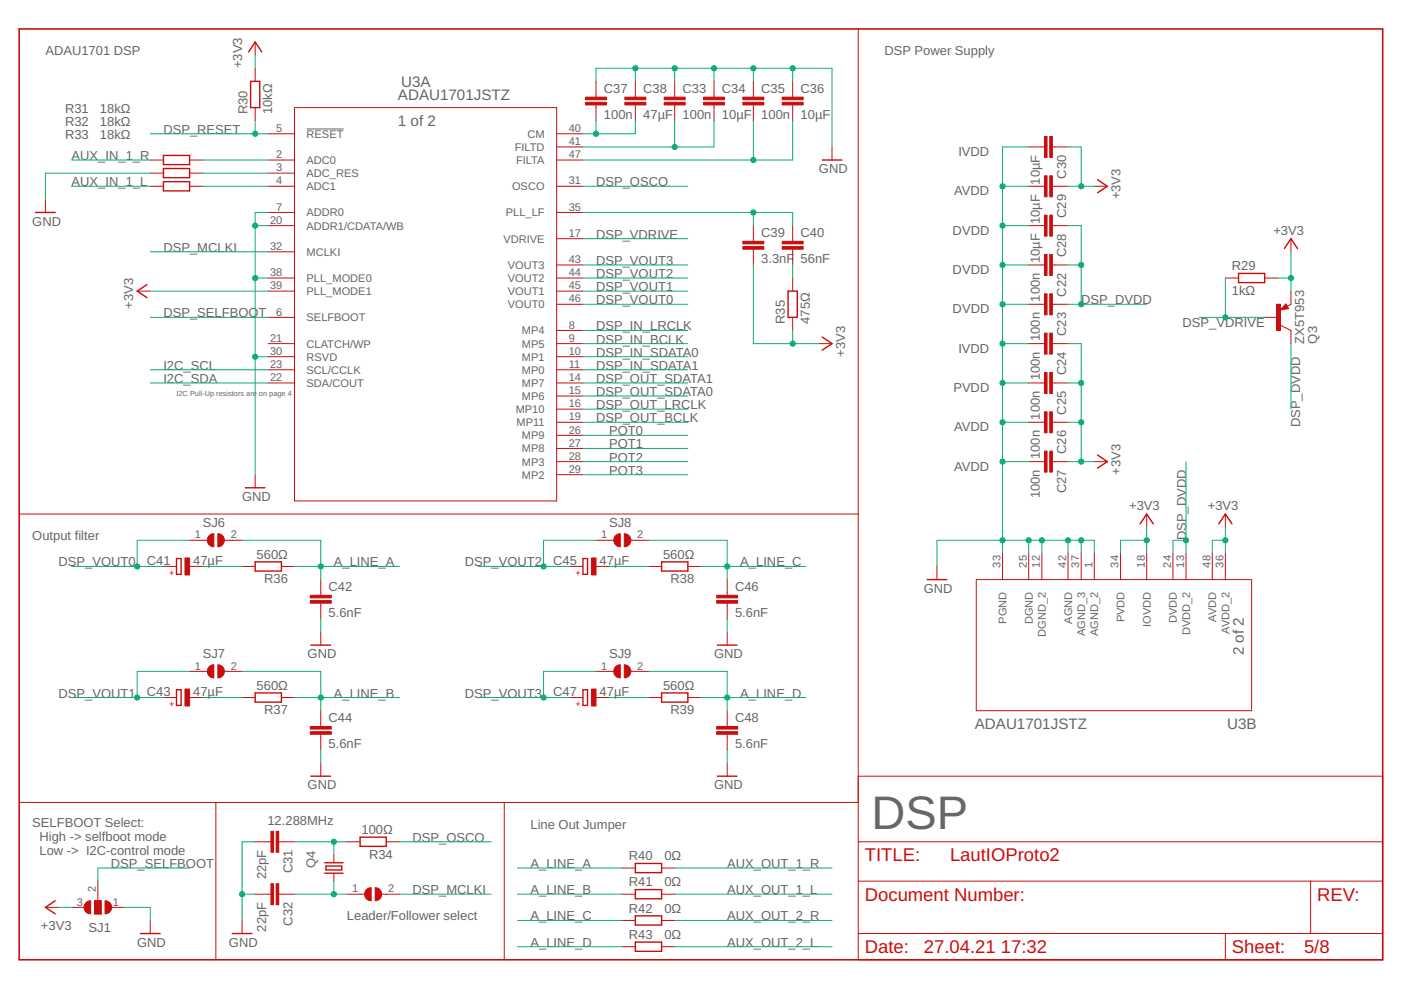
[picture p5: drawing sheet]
<svg xmlns="http://www.w3.org/2000/svg" width="297mm" height="210mm" viewBox="0 0 297 210" stroke-linecap="round" stroke-linejoin="round" font-family="sans-serif">
<path d="M65 27.3h7.8" fill="none" stroke="#646464" stroke-width=".21"/>
<g fill="none" stroke="#c90d0c" stroke-width=".21">
<path d="M54.1 8.9v2.8M54.1 14.5v2.8M126.4 17.3v3.3M134.7 17.3v3.3M143 17.3v3.3M151.4 17.3v3.3M159.7 17.3v3.3M168.1 17.3v3.3M182 6.1v197.4h111.2v-38.9h-111.2M31.9 33.9h2.7M31.9 36.7h2.7M31.9 39.5h2.7"/>
<path d="M40.2 33.9h2.8M40.2 36.7h2.8M40.2 39.5h2.8M54.1 22.8v2.8M56.9 28.4h5.5M56.9 33.9h5.5M56.9 36.7h5.5M56.9 39.5h5.5M62.4 22.8h55.6v83.4h-55.6zM118 28.4h5.6M118 33.9h5.6M118 39.5h5.6"/>
<path d="M118 31.2h5.6M126.4 22.2v3.4M134.7 22.2v3.4M143 22.2v3.4M151.4 22.2v3.4M159.7 22.2v3.4M168.1 22.2v3.4M176.4 31.2v2.7M218.1 39.5h3.3M218.1 31.2h3.3M223.1 39.5h3.3M223.1 31.2h3.3"/>
<path d="M232 39.5h2.8M9.6 42.3v2.7M56.9 45h5.5M56.9 47.8h5.5M56.9 53.4h5.5M56.9 58.9h5.5M118 45h5.6M118 58.9h5.6M118 50.6h5.6M118 56.2h5.6M159.7 47.8v3.4M159.7 52.8v3.4"/>
<path d="M168.1 47.8v3.4M168.1 52.8v3.4M168.1 58.9v2.8M218.1 47.8h3.3M218.1 56.2h3.3M223.1 47.8h3.3M223.1 56.2h3.3M259.8 58.9h2.8M268.1 58.9h2.8M273.7 50.6v2.8M29.1 61.7h2.8M56.9 61.7h5.5"/>
<path d="M56.9 67.3h5.5M56.9 72.9h5.5M56.9 75.6h5.5M56.9 78.4h5.5M118 61.7h5.6M118 72.9h5.6M118 75.6h5.6M118 78.4h5.6M118 64.5h5.6M118 70.1h5.6M168.1 67.3v2.8M173.6 72.9h2.8"/>
<path d="M218.1 72.9h3.3M218.1 64.5h3.3M223.1 72.9h3.3M223.1 64.5h3.3M268.1 67.3h2.8M271.5 69l2.2 1.1v2.8M272.6 64.5l.6 .9-1.7 .3zM273.7 61.7v2.8l-.8 .5M56.9 81.2h5.5M118 81.2h5.6M118 84h5.6M118 86.7h5.6"/>
<path d="M118 89.5h5.6M118 92.3h5.6M118 95.1h5.6M118 97.9h5.6M218.1 81.2h3.3M218.1 89.5h3.3M218.1 97.9h3.3M223.1 81.2h3.3M223.1 89.5h3.3M223.1 97.9h3.3M232 97.9h2.8M4.1 109h177.9"/>
<path d="M40.2 114.6h3.8M47.6 114.6h3.7M54.1 100.6v2.8M118 100.6h5.6M126.4 114.6h3.7M133.8 114.6h3.7M212.6 117.3v5.6M218.1 117.3v5.6M220.9 117.3v5.6M226.4 117.3v5.6M229.2 117.3v5.6M232 117.3v5.6"/>
<path d="M237.6 117.3v5.6M243.1 109v2.8M243.1 117.3v5.6M248.7 117.3v5.6M251.5 117.3v5.6M257 117.3v5.6M259.8 109v2.8M259.8 117.3v5.6M34.6 120.1h2.8M40.2 120.1h2.8M51.3 120.1h2.8M59.7 120.1h2.7"/>
<path d="M68 122.9v3.3M68 127.9v3.3M68 134v2.8M120.8 120.1h2.8M126.4 120.1h2.8M137.5 120.1h2.8M145.8 120.1h2.8M154.2 122.9v3.3M154.2 127.9v3.3M154.2 134v2.8M198.6 120.1v2.8M207 122.9h58.4v27.8h-58.4z"/>
<path d="M34.6 147.9h2.8M40.2 147.9h2.8M40.2 142.3h3.8M47.6 142.3h3.7M51.3 147.9h2.8M59.7 147.9h2.7M68 150.7v3.3M68 155.7v3.3M120.8 147.9h2.8M126.4 147.9h2.8M126.4 142.3h3.7M133.8 142.3h3.7"/>
<path d="M137.5 147.9h2.8M145.8 147.9h2.8M154.2 150.7v3.3M154.2 155.7v3.3M4.1 170.1h177.9M45.8 170.1v33.4M54.1 178.5h3.3M59.1 178.5h3.3M68 161.8v2.8M73.6 178.5h2.7M81.9 178.5h2.8M106.9 170.1v33.4"/>
<path d="M154.2 161.8v2.8M182 178.5h111.2M9.6 192.4h2.8M15.2 192.4h2.8M20 191h1.4v2.8h-1.4zM20.7 186.8v4.2M23.5 192.4h2.8M31.9 195.2v2.7M51.3 195.2v2.7M54.1 189.6h3.3M59.1 189.6h3.3M70.8 181.3v1.6"/>
<path d="M70.8 185.1v1.7M73.6 189.6h3.7M80.9 189.6h3.8M131.9 189.6h2.8M131.9 184h2.8M131.9 195.2h2.8M140.3 189.6h2.7M140.3 184h2.7M140.3 195.2h2.7M182 186.8h111.2M182 197.9h111.2M259.8 197.9v5.6"/>
<path d="M277.9 186.8v11.1M131.9 200.7h2.8M140.3 200.7h2.7"/>
</g>
<path d="M4.1 6.1h289.1v197.4h-289.1z" fill="none" stroke="#c90d0c" stroke-width=".34"/>
<g fill="none" stroke="#c90d0c" stroke-width=".3">
<path d="M52.7 11l1.4-2.1 1.4 2.1M53.1 17.3h2v5.5h-2zM34.6 33h5.6v1.9h-5.6zM34.6 35.7h5.6v2h-5.6zM34.6 38.5h5.6v2h-5.6zM174.3 33.9h4.2M232.7 38.1l2.1 1.4-2.1 1.4M7.5 45h4.2M262.6 58h5.5v1.9h-5.5zM272.3 52.7l1.4-2.1 1.4 2.1M31.2 60.3l-2.1 1.4 2.1 1.4M167.1 61.7h1.9v5.6h-1.9z"/>
<path d="M174.3 71.5l2.1 1.4-2.1 1.3M272.6 65.2h-.4l.4-.3 .3 .4-1.1 .2 .8-.9 .4 .7M232.7 96.5l2.1 1.4-2.1 1.4M37.4 118.4h1v3.4h-1zM52 103.4h4.2M54.1 119.1h5.6v2h-5.6zM123.6 118.4h1v3.4h-1zM140.3 119.1h5.5v2h-5.5zM241.7 111.1l1.4-2.1 1.4 2.1M258.4 111.1l1.4-2.1 1.4 2.1M65.9 136.8h4.2M152.1 136.8h4.2"/>
<path d="M196.6 122.9h4.1M37.4 146.2h1v3.4h-1zM54.1 146.9h5.6v2h-5.6zM123.6 146.2h1v3.4h-1zM140.3 146.9h5.5v2h-5.5zM65.9 164.6h4.2M76.3 177.5h5.6v2h-5.6zM152.1 164.6h4.2M11.7 191l-2.1 1.4 2.1 1.4M29.8 197.9h4.2M49.2 197.9h4.2M68.8 182.9h3.9"/>
<path d="M68.8 185.1h3.9M69.1 183.6h3.4v.8h-3.4zM134.7 183.1h5.6v1.9h-5.6zM134.7 188.6h5.6v2h-5.6zM134.7 194.2h5.6v1.9h-5.6zM134.7 199.7h5.6v2h-5.6z"/>
</g>
<g fill="#c90d0c" stroke="#c90d0c" stroke-width=".21">
<path d="M270.6 64.5h.9v5.6h-.9z"/>
<path d="M221.4 54h.6v4.4h-.6z"/>
<path d="M222.6 54h.5v4.4h-.5z"/>
<path d="M221.4 62.3h.6v4.4h-.6z"/>
<path d="M222.6 62.3h.5v4.4h-.5z"/>
<path d="M221.4 70.6h.6v4.5h-.6z"/>
<path d="M222.6 70.6h.5v4.5h-.5z"/>
<path d="M221.4 79h.6v4.4h-.6z"/>
<path d="M222.6 79h.5v4.4h-.5z"/>
<path d="M221.4 87.3h.6v4.5h-.6z"/>
<path d="M222.6 87.3h.5v4.5h-.5z"/>
<path d="M221.4 95.7h.6v4.4h-.6z"/>
<path d="M222.6 95.7h.5v4.4h-.5z"/>
<path d="M221.4 45.6h.6v4.5h-.6z"/>
<path d="M222.6 45.6h.5v4.5h-.5z"/>
<path d="M221.4 37.3h.6v4.4h-.6z"/>
<path d="M222.6 37.3h.5v4.4h-.5z"/>
<path d="M221.4 28.9h.6v4.5h-.6z"/>
<path d="M222.6 28.9h.5v4.5h-.5z"/>
<path d="M20 191h1.4v2.8h-1.4z"/>
<path d="M57.4 176.3h.6v4.4h-.6z"/>
<path d="M58.5 176.3h.6v4.4h-.6z"/>
<path d="M57.4 187.4h.6v4.4h-.6z"/>
<path d="M58.5 187.4h.6v4.4h-.6z"/>
<path d="M140.8 21.7h4.5v.5h-4.5z"/>
<path d="M140.8 20.6h4.5v.5h-4.5z"/>
<path d="M149.2 21.7h4.4v.5h-4.4z"/>
<path d="M149.2 20.6h4.4v.5h-4.4z"/>
<path d="M157.5 21.7h4.4v.5h-4.4z"/>
<path d="M157.5 20.6h4.4v.5h-4.4z"/>
<path d="M165.8 21.7h4.5v.5h-4.5z"/>
<path d="M165.8 20.6h4.5v.5h-4.5z"/>
<path d="M124.1 21.7h4.5v.5h-4.5z"/>
<path d="M124.1 20.6h4.5v.5h-4.5z"/>
<path d="M132.5 21.7h4.4v.5h-4.4z"/>
<path d="M132.5 20.6h4.4v.5h-4.4z"/>
<path d="M157.5 52.3h4.4v.5h-4.4z"/>
<path d="M157.5 51.2h4.4v.5h-4.4z"/>
<path d="M165.8 52.3h4.5v.5h-4.5z"/>
<path d="M165.8 51.2h4.5v.5h-4.5z"/>
<path d="M39.2 118.3h1v3.6h-1z"/>
<path d="M65.8 127.3h4.4v.6h-4.4z"/>
<path d="M65.8 126.2h4.4v.6h-4.4z"/>
<path d="M39.2 146.1h1v3.6h-1z"/>
<path d="M65.8 155.1h4.4v.6h-4.4z"/>
<path d="M65.8 154h4.4v.6h-4.4z"/>
<path d="M125.4 118.3h1v3.6h-1z"/>
<path d="M152 127.3h4.4v.6h-4.4z"/>
<path d="M152 126.2h4.4v.6h-4.4z"/>
<path d="M125.4 146.1h1v3.6h-1z"/>
<path d="M152 155.1h4.4v.6h-4.4z"/>
<path d="M152 154h4.4v.6h-4.4z"/>
</g>
<g fill="#c90d0c" stroke="#c90d0c" stroke-width=".21">
<path d="M18.2 191.4l.6-.3 .4-.1v2.8a1.39 1.39 0 0 1-1.3-.9 1.39 1.39 0 0 1 .3-1.5z" fill-rule="evenodd"/>
<path d="M22.3 191a1.39 1.39 0 0 1 1.4 1.4 1.39 1.39 0 0 1-1.4 1.4z" fill-rule="evenodd"/>
<path d="M46.2 113.2a1.39 1.39 0 0 1 1.4 1.3 1.39 1.39 0 0 1-1.4 1.4z" fill-rule="evenodd"/>
<path d="M44.4 113.6l.5-.4h.4v2.7a1.37 1.37 0 0 1-1.3-.8 1.37 1.37 0 0 1 .4-1.5z" fill-rule="evenodd"/>
<path d="M46.2 140.9a1.39 1.39 0 0 1 1.4 1.4 1.39 1.39 0 0 1-1.4 1.4z" fill-rule="evenodd"/>
<path d="M44.4 141.4l.5-.4 .4-.1v2.8a1.37 1.37 0 0 1-1.3-.8 1.37 1.37 0 0 1 .4-1.5z" fill-rule="evenodd"/>
<path d="M132.4 113.2a1.39 1.39 0 0 1 1.4 1.3 1.39 1.39 0 0 1-1.4 1.4z" fill-rule="evenodd"/>
<path d="M130.5 113.6l.6-.4h.4v2.7a1.37 1.37 0 0 1-1.3-.8 1.37 1.37 0 0 1 .3-1.5z" fill-rule="evenodd"/>
<path d="M132.4 140.9a1.39 1.39 0 0 1 1.4 1.4 1.39 1.39 0 0 1-1.4 1.4z" fill-rule="evenodd"/>
<path d="M130.5 141.4l.6-.4 .4-.1v2.8a1.37 1.37 0 0 1-1.3-.8 1.37 1.37 0 0 1 .3-1.5z" fill-rule="evenodd"/>
<path d="M79.5 188.2a1.39 1.39 0 0 1 1.4 1.4 1.39 1.39 0 0 1-1.4 1.4z" fill-rule="evenodd"/>
<path d="M77.7 188.6l.5-.3 .5-.1v2.8a1.39 1.39 0 0 1-1.3-.9 1.39 1.39 0 0 1 .3-1.5z" fill-rule="evenodd"/>
</g>
<g fill="none" stroke="#0dab76" stroke-width=".21">
<path d="M54.1 11.7v2.8M126.4 17.3v-2.8h50v16.7M134.7 14.5v2.8M143 14.5v2.8M151.4 14.5v2.8M159.7 14.5v2.8M168.1 14.5v2.8M15.2 39.5h16.7M15.2 33.9h16.7M31.9 36.7h-22.3v5.6M31.9 28.4h25M43 39.5h13.9"/>
<path d="M43 36.7h13.9M43 33.9h13.9M54.1 25.6v2.8M123.6 39.5h22.2M126.4 25.6v2.8M134.7 25.6v2.8h-11.1M143 25.6v5.6M151.4 25.6v5.6h-27.8M159.7 25.6v8.3M168.1 25.6v8.3h-44.5M212.6 39.5h5.5M218.1 31.2h-5.5v86.1"/>
<path d="M226.4 31.2h2.8v8.3M226.4 39.5h5.6M31.9 53.4h25M54.1 47.8h2.8M54.1 58.9h2.8M56.9 45h-2.8v55.6M123.6 56.2h22.2M123.6 58.9h22.2M123.6 45h44.5v2.8M123.6 50.6h22.2M159.7 56.2v16.7h13.9M159.7 45v2.8"/>
<path d="M168.1 56.2v2.7M212.6 56.2h5.5M212.6 47.8h5.5M226.4 47.8h2.8v16.7M226.4 56.2h2.8M259.8 58.9v8.4M270.9 58.9h2.8M273.7 53.4v8.3M31.9 61.7h25M31.9 67.3h25M31.9 78.4h25M54.1 75.6h2.8"/>
<path d="M123.6 72.9h22.2M123.6 64.5h22.2M123.6 75.6h22.2M123.6 61.7h22.2M123.6 78.4h22.2M123.6 70.1h22.2M168.1 70.1v2.8M212.6 72.9h5.5M212.6 64.5h5.5M226.4 72.9h2.8v25M226.4 64.5h16.7M254.3 67.3h13.8"/>
<path d="M273.7 72.9v13.8M31.9 81.2h25M123.6 97.9h22.2M123.6 89.5h22.2M123.6 81.2h22.2M123.6 84h22.2M123.6 86.7h22.2M123.6 92.3h22.2M123.6 95.1h22.2M212.6 97.9h5.5M212.6 89.5h5.5M212.6 81.2h5.5"/>
<path d="M226.4 97.9h5.6M226.4 89.5h2.8M226.4 81.2h2.8M251.5 97.9v19.4M40.2 114.6h-11.1v5.5M51.3 114.6h16.7v8.3M123.6 100.6h22.2M126.4 114.6h-11.1v5.5M137.5 114.6h16.7v8.3M218.1 114.6v2.7M220.9 114.6v2.7M226.4 114.6v2.7"/>
<path d="M229.2 114.6v2.7M232 117.3v-2.7h-33.4v5.5M243.1 114.6h-5.5v2.7M243.1 111.8v5.5M251.5 114.6h-2.8v2.7M259.8 114.6h-2.8v2.7M259.8 111.8v5.5M15.2 120.1h19.4M43 120.1h8.3M62.4 120.1h22.3M68 131.2v2.8M101.4 120.1h19.4"/>
<path d="M129.2 120.1h8.3M148.6 120.1h22.3M154.2 131.2v2.8M15.2 147.9h19.4M40.2 142.3h-11.1v5.6M43 147.9h8.3M51.3 142.3h16.7v8.4M62.4 147.9h22.3M68 159v2.8M101.4 147.9h19.4M126.4 142.3h-11.1v5.6M129.2 147.9h8.3"/>
<path d="M137.5 142.3h16.7v8.4M148.6 147.9h22.3M154.2 159v2.8M54.1 178.5h-2.8v16.7M62.4 178.5h11.2M70.8 178.5v2.8M84.7 178.5h19.4M12.4 192.4h2.8M26.3 192.4h5.6v2.8M40.2 184h-19.5v2.8M51.3 189.6h2.8M62.4 189.6h11.2"/>
<path d="M70.8 186.8v2.8M84.7 189.6h19.4M109.7 189.6h22.2M109.7 184h22.2M109.7 195.2h22.2M143 189.6h33.4M143 184h33.4M143 195.2h33.4M109.7 200.7h22.2M143 200.7h33.4"/>
</g>
<g fill="#0dab76" stroke="#0dab76" stroke-width=".21">
<circle cx="218.1" cy="114.6" r=".55"/>
<circle cx="220.9" cy="114.6" r=".55"/>
<circle cx="226.4" cy="114.6" r=".55"/>
<circle cx="229.2" cy="114.6" r=".55"/>
<circle cx="212.6" cy="114.6" r=".55"/>
<circle cx="212.6" cy="97.9" r=".55"/>
<circle cx="212.6" cy="89.5" r=".55"/>
<circle cx="212.6" cy="81.2" r=".55"/>
<circle cx="212.6" cy="72.9" r=".55"/>
<circle cx="212.6" cy="64.5" r=".55"/>
<circle cx="212.6" cy="56.2" r=".55"/>
<circle cx="212.6" cy="47.8" r=".55"/>
<circle cx="212.6" cy="39.5" r=".55"/>
<circle cx="54.1" cy="75.6" r=".55"/>
<circle cx="54.1" cy="47.8" r=".55"/>
<circle cx="54.1" cy="58.9" r=".55"/>
<circle cx="51.3" cy="189.6" r=".55"/>
<circle cx="159.7" cy="14.5" r=".55"/>
<circle cx="151.4" cy="14.5" r=".55"/>
<circle cx="168.1" cy="14.5" r=".55"/>
<circle cx="134.7" cy="14.5" r=".55"/>
<circle cx="143" cy="14.5" r=".55"/>
<circle cx="243.1" cy="114.6" r=".55"/>
<circle cx="259.8" cy="114.6" r=".55"/>
<circle cx="273.7" cy="58.9" r=".55"/>
<circle cx="229.2" cy="89.5" r=".55"/>
<circle cx="229.2" cy="81.2" r=".55"/>
<circle cx="229.2" cy="97.9" r=".55"/>
<circle cx="229.2" cy="39.5" r=".55"/>
<circle cx="168.1" cy="72.9" r=".55"/>
<circle cx="259.8" cy="67.3" r=".55"/>
<circle cx="251.5" cy="114.6" r=".55"/>
<circle cx="229.2" cy="64.5" r=".55"/>
<circle cx="229.2" cy="56.2" r=".55"/>
<circle cx="54.1" cy="28.4" r=".55"/>
<circle cx="70.8" cy="178.5" r=".55"/>
<circle cx="143" cy="31.2" r=".55"/>
<circle cx="159.7" cy="33.9" r=".55"/>
<circle cx="126.4" cy="28.4" r=".55"/>
<circle cx="115.3" cy="147.9" r=".55"/>
<circle cx="115.3" cy="120.1" r=".55"/>
<circle cx="29.1" cy="147.9" r=".55"/>
<circle cx="29.1" cy="120.1" r=".55"/>
<circle cx="159.7" cy="45" r=".55"/>
<circle cx="68" cy="120.1" r=".55"/>
<circle cx="68" cy="147.9" r=".55"/>
<circle cx="154.2" cy="120.1" r=".55"/>
<circle cx="154.2" cy="147.9" r=".55"/>
<circle cx="70.8" cy="189.6" r=".55"/>
</g>
<text font-size="10" fill="#646464" x="184.8" y="175.7">DSP</text>
<g font-size="3.9" fill="#c90d0c">
<text x="183.4" y="182.6">TITLE:</text>
<text x="201.4" y="182.6">LautIOProto2</text>
<text x="183.4" y="191">Document Number:</text>
<text x="279.3" y="191">REV:</text>
<text x="183.4" y="202.1">Date:</text>
<text x="195.9" y="202.1">27.04.21</text>
<text x="212.2" y="202.1">17:32</text>
<text x="261.2" y="202.1">Sheet:</text>
<text x="276.5" y="202.1">5/8</text>
</g>
<g font-size="3.2" fill="#646464">
<text x="84.4" y="21.2">ADAU1701JSTZ</text>
<text x="85.1" y="18.4">U3A</text>
<text x="84.4" y="26.7">1 of 2</text>
<text x="263.7" y="139" transform="rotate(-90 263.7 139)">2 of 2</text>
<text x="206.7" y="154.6">ADAU1701JSTZ</text>
<text x="260.2" y="154.6">U3B</text>
</g>
<g font-size="2.8" fill="#646464">
<text x="9.6" y="11.7">ADAU1701 DSP</text>
<text x="187.5" y="11.7">DSP Power Supply</text>
<text x="51.3" y="14.5" transform="rotate(-90 51.3 14.5)">+3V3</text>
<text x="13.8" y="24">R31</text>
<text x="21.2" y="23.9">18kΩ</text>
<text x="128" y="19.6">C37</text>
<text x="136.4" y="19.6">C38</text>
<text x="144.7" y="19.6">C33</text>
<text x="153.1" y="19.6">C34</text>
<text x="161.4" y="19.6">C35</text>
<text x="169.7" y="19.6">C36</text>
<text x="13.8" y="26.7">R32</text>
<text x="13.8" y="29.5">R33</text>
<text x="21.2" y="26.7">18kΩ</text>
<text x="21.2" y="29.5">18kΩ</text>
<text x="34.6" y="28.4">DSP_RESET</text>
<text x="52.5" y="24.2" transform="rotate(-90 52.5 24.2)">R30</text>
<text x="57.7" y="24.2" transform="rotate(-90 57.7 24.2)">10kΩ</text>
<text x="128" y="25.2">100n</text>
<text x="136.4" y="25.2">47µF</text>
<text x="144.7" y="25.2">100n</text>
<text x="153.1" y="25.2">10µF</text>
<text x="161.4" y="25.2">100n</text>
<text x="169.7" y="25.2">10µF</text>
<text x="15.2" y="33.9">AUX_IN_1_R</text>
<text x="203.2" y="33.1">IVDD</text>
<text x="15.2" y="39.5">AUX_IN_1_L</text>
<text x="126.4" y="39.5">DSP_OSCO</text>
<text x="173.6" y="36.7">GND</text>
<text x="202.3" y="41.4">AVDD</text>
<text x="220.5" y="39.1" transform="rotate(-90 220.5 39.1)">10µF</text>
<text x="226" y="37.9" transform="rotate(-90 226 37.9)">C30</text>
<text x="6.8" y="47.8">GND</text>
<text x="220.5" y="47.5" transform="rotate(-90 220.5 47.5)">10µF</text>
<text x="226" y="46.2" transform="rotate(-90 226 46.2)">C29</text>
<text x="237.6" y="42.3" transform="rotate(-90 237.6 42.3)">+3V3</text>
<text x="34.6" y="53.4">DSP_MCLKI</text>
<text x="126.4" y="50.6">DSP_VDRIVE</text>
<text x="161.4" y="50.2">C39</text>
<text x="169.7" y="50.2">C40</text>
<text x="202" y="49.8">DVDD</text>
<text x="270" y="49.8">+3V3</text>
<text x="126.4" y="56.2">DSP_VOUT3</text>
<text x="126.4" y="58.9">DSP_VOUT2</text>
<text x="161.4" y="55.8">3.3nF</text>
<text x="169.7" y="55.8">56nF</text>
<text x="202" y="58.1">DVDD</text>
<text x="220.5" y="55.8" transform="rotate(-90 220.5 55.8)">10µF</text>
<text x="226" y="54.5" transform="rotate(-90 226 54.5)">C28</text>
<text x="261.2" y="57.3">R29</text>
<text x="28.2" y="65.4" transform="rotate(-90 28.2 65.4)">+3V3</text>
<text x="126.4" y="61.7">DSP_VOUT1</text>
<text x="126.4" y="64.5">DSP_VOUT0</text>
<text x="220.5" y="64" transform="rotate(-90 220.5 64)">100n</text>
<text x="226" y="62.9" transform="rotate(-90 226 62.9)">C22</text>
<text x="229.2" y="64.5">DSP_DVDD</text>
<text x="261.2" y="62.6">1kΩ</text>
<text x="34.6" y="67.3">DSP_SELFBOO</text>
<text x="54.8" y="67.3">T</text>
<text x="126.4" y="70.1">DSP_IN_LRCLK</text>
<text x="166.4" y="68.7" transform="rotate(-90 166.4 68.7)">R35</text>
<text x="171.7" y="68.7" transform="rotate(-90 171.7 68.7)">475Ω</text>
<text x="202" y="66.5">DVDD</text>
<text x="226" y="71.2" transform="rotate(-90 226 71.2)">C23</text>
<text x="250.7" y="69.2">DSP_VDRIVE</text>
<text x="126.4" y="72.8">DSP_IN_BCLK</text>
<text x="126.4" y="75.6">DSP_IN_SDATA0</text>
<text x="179.2" y="75.6" transform="rotate(-90 179.2 75.6)">+3V3</text>
<text x="203.2" y="74.8">IVDD</text>
<text x="220.5" y="72.3" transform="rotate(-90 220.5 72.3)">100n</text>
<text x="276.5" y="72.8" transform="rotate(-90 276.5 72.8)">ZX5T953</text>
<text x="279.3" y="72.8" transform="rotate(-90 279.3 72.8)">Q3</text>
<text x="34.6" y="81.2">I2C_SDA</text>
<text x="34.6" y="78.4">I2C_SCL</text>
<text x="126.4" y="78.4">DSP_IN_SDATA1</text>
<text x="126.4" y="81.2">DSP_OUT_SDATA1</text>
<text x="126.4" y="84">DSP_OUT_SDATA0</text>
<text x="202.1" y="83.1">PVDD</text>
<text x="220.5" y="80.6" transform="rotate(-90 220.5 80.6)">100n</text>
<text x="226" y="79.6" transform="rotate(-90 226 79.6)">C24</text>
<text x="126.4" y="86.7">DSP_OUT_LRCLK</text>
<text x="126.4" y="89.5">DSP_OUT_BCLK</text>
<text x="220.5" y="89" transform="rotate(-90 220.5 89)">100n</text>
<text x="226" y="87.9" transform="rotate(-90 226 87.9)">C25</text>
<text x="129.2" y="92.3">POT0</text>
<text x="129.2" y="95.1">POT1</text>
<text x="202.3" y="91.5">AVDD</text>
<text x="275.7" y="90.6" transform="rotate(-90 275.7 90.6)">DSP_DVDD</text>
<text x="129.2" y="97.9">POT2</text>
<text x="129.2" y="100.6">POT3</text>
<text x="202.3" y="99.8">AVDD</text>
<text x="220.5" y="97.3" transform="rotate(-90 220.5 97.3)">100n</text>
<text x="226" y="96.2" transform="rotate(-90 226 96.2)">C26</text>
<text x="237.6" y="100.6" transform="rotate(-90 237.6 100.6)">+3V3</text>
<text x="51.3" y="106.2">GND</text>
<text x="220.5" y="105.7" transform="rotate(-90 220.5 105.7)">100n</text>
<text x="226" y="104.6" transform="rotate(-90 226 104.6)">C27</text>
<text x="43" y="111.8">SJ6</text>
<text x="129.2" y="111.8">SJ8</text>
<text x="239.4" y="108.2">+3V3</text>
<text x="256.1" y="108.2">+3V3</text>
<text x="6.8" y="114.5">Output filter</text>
<text x="31.1" y="119.8">C41</text>
<text x="41" y="119.8">47µF</text>
<text x="54.4" y="118.4">560Ω</text>
<text x="117.3" y="119.8">C45</text>
<text x="127.1" y="119.8">47µF</text>
<text x="140.6" y="118.4">560Ω</text>
<text x="251.5" y="114.5" transform="rotate(-90 251.5 114.5)">DSP_DVDD</text>
<text x="12.4" y="120.1">DSP_VOUT0</text>
<text x="56" y="123.7">R36</text>
<text x="69.7" y="125.2">C42</text>
<text x="70.8" y="120.1">A_LINE_A</text>
<text x="98.6" y="120.1">DSP_VOUT2</text>
<text x="142.2" y="123.7">R38</text>
<text x="155.8" y="125.2">C46</text>
<text x="157" y="120.1">A_LINE_C</text>
<text x="195.9" y="125.7">GND</text>
<text x="69.7" y="130.8">5.6nF</text>
<text x="155.8" y="130.8">5.6nF</text>
<text x="43" y="139.6">SJ7</text>
<text x="65.2" y="139.6">GND</text>
<text x="129.2" y="139.6">SJ9</text>
<text x="151.4" y="139.6">GND</text>
<text x="12.4" y="147.9">DSP_VOUT1</text>
<text x="31.1" y="147.6">C43</text>
<text x="41" y="147.6">47µF</text>
<text x="54.4" y="146.2">560Ω</text>
<text x="70.8" y="147.9">A_LINE_B</text>
<text x="98.6" y="147.9">DSP_VOUT3</text>
<text x="117.3" y="147.6">C47</text>
<text x="127.1" y="147.6">47µF</text>
<text x="140.6" y="146.2">560Ω</text>
<text x="157" y="147.9">A_LINE_D</text>
<text x="56" y="151.5">R37</text>
<text x="69.7" y="153">C44</text>
<text x="142.2" y="151.5">R39</text>
<text x="155.8" y="153">C48</text>
<text x="69.7" y="158.6">5.6nF</text>
<text x="155.8" y="158.6">5.6nF</text>
<text x="65.2" y="167.4">GND</text>
<text x="151.4" y="167.4">GND</text>
<text x="6.8" y="175.4">SELFBOOT Select:</text>
<text x="8.4" y="178.3">High -&gt; selfboot mode</text>
<text x="56.7" y="174.9">12.288MHz</text>
<text x="76.6" y="176.8">100Ω</text>
<text x="87.5" y="178.5">DSP_OSCO</text>
<text x="112.5" y="175.7">Line Out Jumper</text>
<text x="8.4" y="181.3">Low -&gt; I2C-control mode</text>
<text x="23.5" y="184">DSP_SELFBOOT</text>
<text x="62" y="185.2" transform="rotate(-90 62 185.2)">C31</text>
<text x="66.9" y="184" transform="rotate(-90 66.9 184)">Q4</text>
<text x="78.3" y="182.1">R34</text>
<text x="112.5" y="184">A_LINE_A</text>
<text x="133.3" y="182.4">R40</text>
<text x="140.9" y="182.4">0Ω</text>
<text x="154.2" y="184">AUX_OUT_1_R</text>
<text x="56.5" y="186.4" transform="rotate(-90 56.5 186.4)">22pF</text>
<text x="87.5" y="189.6">DSP_MCLKI</text>
<text x="112.5" y="189.6">A_LINE_B</text>
<text x="133.3" y="188">R41</text>
<text x="140.9" y="187.9">0Ω</text>
<text x="154.2" y="189.6">AUX_OUT_1_L</text>
<text x="8.7" y="197.1">+3V3</text>
<text x="18.8" y="197.5">SJ1</text>
<text x="56.5" y="197.5" transform="rotate(-90 56.5 197.5)">22pF</text>
<text x="62" y="196.3" transform="rotate(-90 62 196.3)">C32</text>
<text x="73.6" y="195.2">Leader/Follower select</text>
<text x="112.5" y="195.2">A_LINE_C</text>
<text x="133.3" y="193.5">R42</text>
<text x="140.9" y="193.5">0Ω</text>
<text x="154.2" y="195.2">AUX_OUT_2_R</text>
<text x="29.1" y="200.7">GND</text>
<text x="48.5" y="200.7">GND</text>
<text x="112.5" y="200.7">A_LINE_D</text>
<text x="133.3" y="199.1">R43</text>
<text x="140.9" y="199.1">0Ω</text>
<text x="154.2" y="200.7">AUX_OUT_2_L</text>
</g>
<g font-size="2.3" fill="#646464">
<text x="58.6" y="28">5</text>
<text x="65" y="29.2">RESET</text>
<text x="111.8" y="29.2">CM</text>
<text x="120.6" y="28">40</text>
<text x="58.6" y="33.5">2</text>
<text x="65" y="34.8">ADC0</text>
<text x="109.1" y="32">FILTD</text>
<text x="109.4" y="34.8">FILTA</text>
<text x="120.6" y="30.8">41</text>
<text x="120.6" y="33.5">47</text>
<text x="58.6" y="36.3">3</text>
<text x="58.6" y="39.1">4</text>
<text x="65" y="37.5">ADC_RES</text>
<text x="65" y="40.3">ADC1</text>
<text x="108.6" y="40.3">OSCO</text>
<text x="120.6" y="39.1">31</text>
<text x="57.3" y="47.4">20</text>
<text x="58.6" y="44.7">7</text>
<text x="65" y="45.9">ADDR0</text>
<text x="107.2" y="45.9">PLL_LF</text>
<text x="120.6" y="44.7">35</text>
<text x="57.3" y="53">32</text>
<text x="65" y="48.7">ADDR1/CDATA/WB</text>
<text x="106.7" y="51.4">VDRIVE</text>
<text x="120.6" y="50.2">17</text>
<text x="57.3" y="58.6">38</text>
<text x="65" y="54.2">MCLKI</text>
<text x="65" y="59.8">PLL_MODE0</text>
<text x="107.6" y="57">VOUT3</text>
<text x="107.6" y="59.8">VOUT2</text>
<text x="120.6" y="55.8">43</text>
<text x="120.6" y="58.6">44</text>
<text x="57.3" y="61.3">39</text>
<text x="65" y="62.6">PLL_MODE1</text>
<text x="107.6" y="62.6">VOUT1</text>
<text x="107.6" y="65.3">VOUT0</text>
<text x="120.6" y="61.3">45</text>
<text x="120.6" y="64.1">46</text>
<text x="58.6" y="66.9">6</text>
<text x="65" y="68.1">SELFBOOT</text>
<text x="110.7" y="70.9">MP4</text>
<text x="120.6" y="69.7">8</text>
<text x="57.3" y="72.5">21</text>
<text x="57.3" y="75.2">30</text>
<text x="65" y="73.7">CLATCH/WP</text>
<text x="65" y="76.5">RSVD</text>
<text x="110.7" y="73.7">MP5</text>
<text x="110.7" y="76.5">MP1</text>
<text x="120.6" y="72.5">9</text>
<text x="120.6" y="75.2">10</text>
<text x="57.3" y="78">23</text>
<text x="57.3" y="80.8">22</text>
<text x="65" y="79.2">SCL/CCLK</text>
<text x="65" y="82">SDA/COUT</text>
<text x="110.7" y="79.2">MP0</text>
<text x="110.7" y="82">MP7</text>
<text x="120.6" y="78">11</text>
<text x="120.6" y="80.8">14</text>
<text x="120.6" y="83.6">15</text>
<text x="109.3" y="87.6">MP10</text>
<text x="110.7" y="84.8">MP6</text>
<text x="120.6" y="86.4">16</text>
<text x="120.6" y="89.1">19</text>
<text x="109.5" y="90.4">MP11</text>
<text x="110.7" y="93.1">MP9</text>
<text x="110.7" y="95.9">MP8</text>
<text x="120.6" y="91.9">26</text>
<text x="120.6" y="94.7">27</text>
<text x="110.7" y="98.7">MP3</text>
<text x="110.7" y="101.5">MP2</text>
<text x="120.6" y="97.5">28</text>
<text x="120.6" y="100.3">29</text>
<text x="41.3" y="114.2">1</text>
<text x="48.9" y="114.2">2</text>
<text x="127.5" y="114.2">1</text>
<text x="135.1" y="114.2">2</text>
<text x="212.2" y="120.3" transform="rotate(-90 212.2 120.3)">33</text>
<text x="217.7" y="120.3" transform="rotate(-90 217.7 120.3)">25</text>
<text x="220.5" y="120.3" transform="rotate(-90 220.5 120.3)">12</text>
<text x="226.1" y="120.3" transform="rotate(-90 226.1 120.3)">42</text>
<text x="228.8" y="120.3" transform="rotate(-90 228.8 120.3)">37</text>
<text x="231.6" y="120.3" transform="rotate(-90 231.6 120.3)">1</text>
<text x="237.2" y="120.3" transform="rotate(-90 237.2 120.3)">34</text>
<text x="242.7" y="120.3" transform="rotate(-90 242.7 120.3)">18</text>
<text x="248.3" y="120.3" transform="rotate(-90 248.3 120.3)">24</text>
<text x="251.1" y="120.3" transform="rotate(-90 251.1 120.3)">13</text>
<text x="256.6" y="120.3" transform="rotate(-90 256.6 120.3)">48</text>
<text x="259.4" y="120.3" transform="rotate(-90 259.4 120.3)">36</text>
<text x="238.4" y="132" transform="rotate(-90 238.4 132)">PVDD</text>
<text x="257.9" y="131.8" transform="rotate(-90 257.9 131.8)">AVDD</text>
<text x="213.4" y="132.2" transform="rotate(-90 213.4 132.2)">PGND</text>
<text x="218.9" y="132.4" transform="rotate(-90 218.9 132.4)">DGND</text>
<text x="221.7" y="135" transform="rotate(-90 221.7 135)">DGND_2</text>
<text x="227.3" y="132.2" transform="rotate(-90 227.3 132.2)">AGND</text>
<text x="230.1" y="134.8" transform="rotate(-90 230.1 134.8)">AGND_3</text>
<text x="232.8" y="134.8" transform="rotate(-90 232.8 134.8)">AGND_2</text>
<text x="244" y="132.9" transform="rotate(-90 244 132.9)">IOVDD</text>
<text x="249.5" y="132.1" transform="rotate(-90 249.5 132.1)">DVDD</text>
<text x="252.3" y="134.7" transform="rotate(-90 252.3 134.7)">DVDD_2</text>
<text x="260.6" y="134.4" transform="rotate(-90 260.6 134.4)">AVDD_2</text>
<text x="41.3" y="142">1</text>
<text x="48.9" y="142">2</text>
<text x="127.5" y="142">1</text>
<text x="135.1" y="142">2</text>
<text x="16.3" y="192">3</text>
<text x="20.4" y="189.2" transform="rotate(-90 20.4 189.2)">2</text>
<text x="23.9" y="192">1</text>
<text x="74.6" y="189.2">1</text>
<text x="82.3" y="189.2">2</text>
</g>
<g font-size="1.9" fill="#c90d0c">
<text x="35.8" y="122.1">+</text>
<text x="122" y="122.1">+</text>
<text x="35.8" y="149.9">+</text>
<text x="122" y="149.9">+</text>
</g>
<g font-size="1.6" fill="#646464">
<text x="37.4" y="84">I2C Pull-Up resistors are</text>
<text x="54.9" y="84">on page 4</text>
</g>
</svg>
